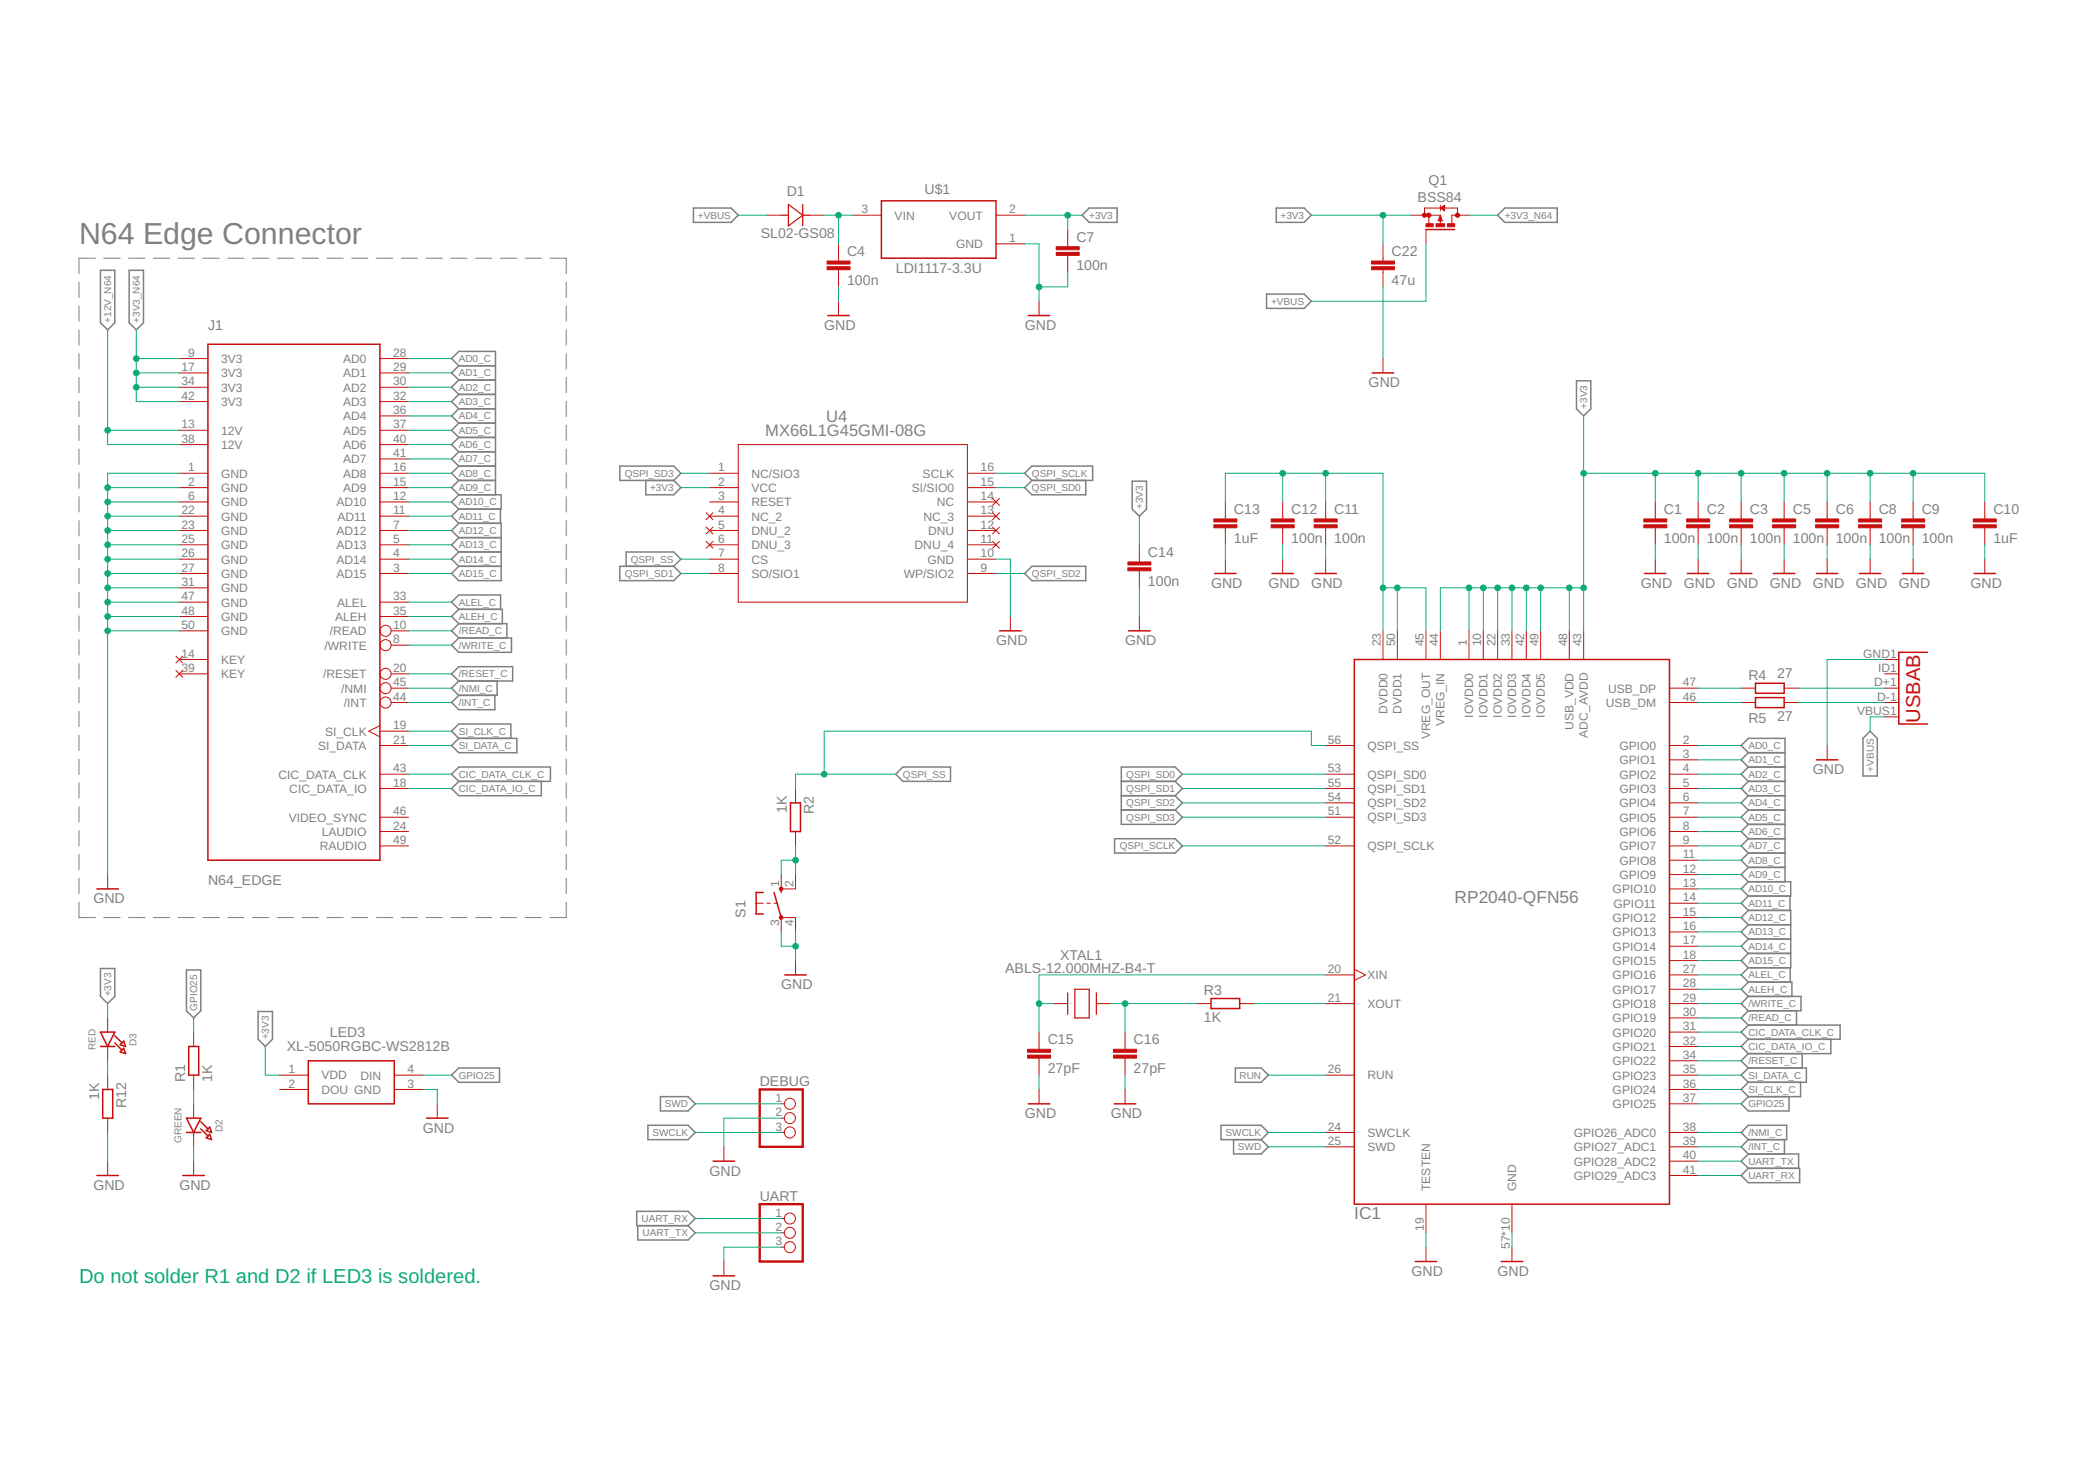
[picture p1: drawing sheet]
<svg xmlns="http://www.w3.org/2000/svg" width="297mm" height="210mm" viewBox="0 0 297 210" stroke-linecap="round" stroke-linejoin="round" font-family="sans-serif">
<g fill="none" stroke="#808080" stroke-width=".14">
<path d="M11.2 40v2.2M13.5 36.6h-2.3v2.2M14.7 36.6h2.3M18.2 36.6h2.4M21.7 36.6h2.4M25.3 36.6h2.3M28.8 36.6h2.3M32.3 36.6h2.3M35.8 36.6h2.3M39.3 36.6h2.3M42.8 36.6h2.3M46.4 36.6h2.3"/>
<path d="M49.9 36.6h2.3M53.4 36.6h2.3M56.9 36.6h2.3M60.4 36.6h2.3M63.9 36.6h2.3M67.4 36.6h2.3M71 36.6h2.3M74.5 36.6h2.3M78 36.6h2.3v2.2M80.3 40v2.2M11.2 43.3v2.2M11.2 46.7v2.2"/>
<path d="M11.2 50.1v2.2M11.2 53.5v2.2M11.2 56.9v2.2M80.3 43.3v2.2M80.3 46.7v2.2M80.3 50.1v2.2M80.3 53.5v2.2M80.3 56.9v2.2M11.2 60.3v2.1M11.2 63.6v2.2M11.2 67v2.2M11.2 70.4v2.2"/>
<path d="M11.2 73.8v2.2M11.2 77.2v2.1M80.3 60.3v2.1M80.3 63.6v2.2M80.3 67v2.2M80.3 70.4v2.2M80.3 73.8v2.2M80.3 77.2v2.1M11.2 80.5v2.2M11.2 83.9v2.2M11.2 87.3v2.2M11.2 90.7v2.2"/>
<path d="M11.2 94.1v2.1M11.2 97.4v2.2M80.3 80.5v2.2M80.3 83.9v2.2M80.3 87.3v2.2M80.3 90.7v2.2M80.3 94.1v2.1M80.3 97.4v2.2M11.2 100.8v2.2M11.2 104.2v2.2M11.2 107.6v2.2M11.2 111v2.1"/>
<path d="M11.2 114.3v2.2M11.2 117.7v2.2M80.3 100.8v2.2M80.3 104.2v2.2M80.3 107.6v2.2M80.3 111v2.1M80.3 114.3v2.2M80.3 117.7v2.2M11.2 127.9v2.1h2.3M11.2 121.1v2.2M11.2 124.5v2.2M14.7 130h2.3"/>
<path d="M18.2 130h2.4M21.7 130h2.4M25.3 130h2.3M28.8 130h2.3M32.3 130h2.3M35.8 130h2.3M39.3 130h2.3M42.8 130h2.3M46.4 130h2.3M49.9 130h2.3M53.4 130h2.3M56.9 130h2.3"/>
<path d="M60.4 130h2.3M63.9 130h2.3M67.4 130h2.3M71 130h2.3M74.5 130h2.3M80.3 121.1v2.2M80.3 124.5v2.2M80.3 127.9v2.1h-2.3"/>
</g>
<g fill="none" stroke="#808080" stroke-width=".21">
<path d="M14.2 38.3h2.1v7.4l-1 1.1-1.1-1.1zM18.3 38.3h2v7.4l-1 1.1-1-1.1zM98.3 29.5h5.4l1 1-1 1h-5.4zM153.4 30.5l1-1h4v2h-4zM181 29.5h3.9l1 1-1 1h-3.9zM212.3 30.5l1.1-1h7.4v2h-7.4zM65 51.8l-1-1 1-1h5.3v20.3M65 60l-1 1 1 1M65 60h5.3M65 57.9l-1 1 1 1.1M65 57.9h5.3M65 55.9l-1 1 1 1"/>
<path d="M65 55.9h5.3M65 53.9l-1 1 1 1M65 53.9h5.3M65 51.8l-1 1.1 1 1M65 51.8h5.3M179.6 41.7h5.3l1 1-1 1h-5.3zM223.5 54h2.1v3.9l-1.1 1-1-1zM65 70.1h6.1v2.1h-6.1M65 68.1h5.3M65 74.2h6.1v8.1h-6.1l-1-1 1-1M65 78.2l-1 1 1 1.1M65 78.2h6.1"/>
<path d="M65 76.2l-1 1 1 1M65 76.2h6.1M65 74.2l-1 1 1 1M65 72.2l-1 1 1 1M65 70.1l-1 1 1 1.1M65 68.1l-1 1 1 1M65 66.1l-1 1 1 1M65 66.1h5.3M65 64l-1 1 1 1.1M65 64h5.3M65 62l-1 1 1 1M65 62h5.3"/>
<path d="M71 72.2v2M87.9 66.1h7.6l1 1-1 1h-7.6zM91.6 68.1v2h3.9l1-1-1-1M146.3 68.1l-1 1 1 1h7.6v-2M146.3 66.1h8.6v2h-8.6l-1-1zM160.5 68.2h2.1v4l-1.1 1-1-1zM64 95.5l1-1h7.7v2h-7.7zM65 80.3h6.1M65 86.4l-1-1.1 1-1h6v2.1M65 86.4h6.2v2M65 86.4l-1 1 1 1M65 88.4h6.9v2"/>
<path d="M65 88.4l-1 1 1 1M65 90.4h7.5v2.1h-7.5l-1-1.1zM65 96.5l-1 1 1 1.1M65 98.6l-1 1 1 1h5.2v-2M70.5 96.5v2.1h-5.5M87.9 80.3h7.6l1 1-1 1h-7.6zM88.8 80.3v-2.1h6.7l1 1-1 1.1M146.3 80.3h7.6v2h-7.6l-1-1zM64 109.7l1-1h13v2h-13zM64 105.7l1-1.1h8.3v2.1h-8.3zM65 110.7l-1 1.1 1 1h11.8v-2.1M65 104.6l-1-1 1-1h7.4v2"/>
<path d="M128 108.7h6.8v2h-6.8l-1-1zM158 118.9h8.6l1 1-1 1h-8.6zM159 114.8h7.6M159 112.8h7.6M159 110.7h7.6M166.6 110.7l1-1-1-1h-7.6v8.1h7.6l1-1-1-1M166.6 110.7l1 1.1-1 1M166.6 112.8l1 1-1 1M247.9 106.7l-1-1 1-1.1h5.2v20.4M247.9 118.9l-1 1 1 1M247.9 118.9h5.2M247.9 116.8l-1 1.1 1 1"/>
<path d="M247.9 116.8h5.2M247.9 114.8l-1 1 1 1M247.9 114.8h5.2M247.9 112.8l-1 1 1 1M247.9 112.8h5.2M247.9 110.7l-1 1.1 1 1M247.9 110.7h5.2M247.9 108.7l-1 1 1 1M247.9 108.7h5.2M247.9 106.7l-1 1 1 1M247.9 106.7h5.2M264.1 104.6l1.1-1 1 1v5.4h-2.1z"/>
<path d="M14.2 137.3h2.1v3.9l-1 1-1.1-1zM26.4 137.5h2.1v5.8l-1 1-1.1-1zM247.9 135.1l-1 1 1 1.1M247.9 135.1h6M247.9 129h6v8.2h-6M247.9 125h6v2h-6M247.9 133.1l-1 1 1 1M247.9 133.1h6M247.9 131.1l-1 1 1 1M247.9 131.1h6M247.9 129l-1 1 1 1.1M247.9 127l-1 1 1 1"/>
<path d="M247.9 125l-1 1 1 1M247.9 122.9l-1 1.1 1 1M247.9 122.9h5.2M247.9 120.9l-1 1 1 1M247.9 120.9h5.2M247.9 137.2l-1 1 1 1M247.9 139.2h6.2v2M247.9 139.2l-1 1 1 1M253.8 127v2M253.8 137.2v2M36.6 143.4h2v3.9l-1 1-1-1zM65 151.4h5.8v2h-5.8l-1-1z"/>
<path d="M91.9 159.5h5.7l1 1-1 1h-5.7zM93.6 155.4h4l1 1-1 1.1h-4zM173.1 159.5h5.7l1 1-1 1h-5.7zM175.2 151.4h3.6l1 1-1 1h-3.6zM247.9 141.2h7.5v2.1h-7.5M247.9 143.3l-1 1 1 1M247.9 145.3h13v2h-13M247.9 141.2l-1 1 1 1.1M247.9 149.3l-1 1 1 1.1M247.9 151.4h8.2v2h-8.2M247.9 159.5h5.4v2h-5.4l-1-1zM247.9 153.4l-1 1 1 1"/>
<path d="M247.9 151.4l-1 1 1 1M247.9 145.3l-1 1 1 1M247.9 147.3l-1 1 1 1M247.9 155.4l-1 1 1 1.1h5.8v-2.1M254.7 143.3v2M255.3 153.4v2h-7.4M255.5 149.3v2.1M259.6 147.3v2h-11.7M90.3 171.7h7.3l1 1-1 1h-7.3zM90.4 173.7v2h7.2l1-1-1-1M174.9 161.5v2.1h3.9l1-1.1-1-1M247.9 161.5l-1 1 1 1.1"/>
<path d="M247.9 163.6h7.1v2M247.9 163.6l-1 1 1 1M247.9 165.6h7.3v2h-7.3l-1-1zM253 161.5v2.1"/>
</g>
<g fill="none" stroke="#c90d0c" stroke-width=".14">
<path d="M108.7 30.5h2.1M114.8 30.5h2.1M118.9 34.6v2.4M118.9 38.2v2.5M120.9 30.5h4.1M141.2 30.5h4.1M141.2 34.6h4.1M151.4 32.5v2.5M151.4 36.2v2.4M196.1 34.6v2.4M196.1 38.2v2.5M200.2 30.5h4"/>
<path d="M202 30.5v-1h4.7v1M202.2 32.5v2.1M202.6 30.5v1.2M204.2 30.5l.3 .8h-.6zM204.2 29.1v.8M204.2 30.5v1.2M204.2 29.5l.6-.4v.8zM208.3 30.5h-2.5v1.2M25.4 50.8h4.1M25.4 52.9h4.1M25.4 54.9h4.1M25.4 56.9h4.1"/>
<path d="M53.9 50.8h4M53.9 52.9h4M53.9 54.9h4M53.9 56.9h4M53.9 58.9h4M118.9 42.7v2M147.3 42.7v2M196.1 50.8v2.1M25.4 67.1h4.1M25.4 69.1h4.1M25.4 79.2h4.1M25.4 77.2h4.1"/>
<path d="M25.4 71.1h4.1M25.4 75.2h4.1M25.4 73.2h4.1M25.4 61h4.1M25.4 63h4.1M53.9 67.1h4M53.9 69.1h4M53.9 79.2h4M53.9 77.2h4M53.9 71.1h4M53.9 75.2h4M53.9 73.2h4"/>
<path d="M53.9 61h4M53.9 63h4M53.9 65h4M100.1 72.7l1 1M100.1 74.7l1 1M100.1 76.7l1 1M100.6 67.1h4.1M100.6 69.1h4.1M100.6 79.2h4.1M100.6 77.2h4.1M100.6 71.1h4.1M100.6 75.2h4.1"/>
<path d="M100.6 73.2h4.1M101.1 72.7l-1 1M101.1 74.7l-1 1M101.1 76.7l-1 1M104.7 63h32.5v22.3h-32.5zM137.2 67.1h4M137.2 69.1h4M137.2 79.2h4M137.2 77.2h4M137.2 71.1h4M137.2 75.2h4M137.2 73.2h4"/>
<path d="M140.7 76.7l1 1M140.7 74.7l1 1M140.7 72.7l1 1M140.7 70.6l1 1M141.7 76.7l-1 1M141.7 74.7l-1 1M141.7 72.7l-1 1M141.7 70.6l-1 1M161.5 77.2v2.5M173.7 71.1v2.5M173.7 74.8v2.4M173.7 79.2v2.1"/>
<path d="M181.9 71.1v2.5M181.9 74.8v2.4M181.9 79.2v2.1M188 71.1v2.5M188 74.8v2.4M188 79.2v2.1M234.7 71.1v2.5M234.7 74.8v2.4M234.7 79.2v2.1M240.8 71.1v2.5M240.8 74.8v2.4M240.8 79.2v2.1"/>
<path d="M246.9 71.1v2.5M246.9 74.8v2.4M246.9 79.2v2.1M253 71.1v2.5M253 74.8v2.4M253 79.2v2.1M259.1 71.1v2.5M259.1 74.8v2.4M259.1 79.2v2.1M265.2 71.1v2.5M265.2 74.8v2.4M265.2 79.2v2.1"/>
<path d="M271.3 71.1v2.5M271.3 74.8v2.4M271.3 79.2v2.1M281.4 71.1v2.5M281.4 74.8v2.4M281.4 79.2v2.1M24.9 93l1 1M24.9 95l1 1M25.4 81.3h4.1M25.4 89.4h4.1M25.4 93.5h4.1M25.4 95.5h4.1"/>
<path d="M25.4 83.3h4.1M25.4 85.3h4.1M25.4 87.4h4.1M25.9 93l-1 1M25.9 95l-1 1M53.9 81.3h4M53.9 85.3h4M53.9 87.4h4M55.5 91.4h2.4M55.5 89.4h2.4M55.5 95.5h2.4M55.5 99.6h2.4"/>
<path d="M55.5 97.5h2.4M100.6 81.3h4.1M137.2 81.3h4M143.3 87.4v2M161.5 80.9v2.4M161.5 87.4v2M196.1 89.4v4.1M198.1 89.4v4.1M202.2 89.4v4.1M204.2 89.4v4.1M208.3 89.4v4.1M210.3 89.4v4.1"/>
<path d="M212.3 89.4v4.1M214.4 89.4v4.1M216.4 89.4v4.1M218.4 89.4v4.1M222.5 89.4v4.1M224.5 89.4v4.1M236.7 99.6h4.1M236.7 97.5h4.1M246.9 99.6h2M246.9 97.5h2M253 99.6h2M253 97.5h2"/>
<path d="M267.2 93.5h2M267.2 95.5h2M267.2 99.6h2M267.2 97.5h2M53.9 111.8h4M53.9 102.8l-1.6 .8 1.6 .8M53.9 103.6h4M53.9 105.7h4M53.9 117.9h4M53.9 109.7h4M53.9 115.8h4M53.9 119.9h4"/>
<path d="M112.8 111.8v2M112.8 117.9v2M188 111.8h4M188 105.7h4M188 109.7h4M188 115.8h4M188 119.9h4M188 113.8h4M236.7 111.8h4.1M236.7 105.7h4.1M236.7 117.9h4.1M236.7 109.7h4.1"/>
<path d="M236.7 115.8h4.1M236.7 119.9h4.1M236.7 107.7h4.1M236.7 113.8h4.1M259.1 105.7v2M267.2 101.6h2M15.3 124v2M107.2 128h1M108.7 128h.5M109.7 128h.6M110.8 124v2h2v-2M110.8 132.1v-2.1h2v2.1"/>
<path d="M112.8 136.1v2.1M188 138.2h4M192 137.4l1.6 .8-1.6 .8M236.7 121.9h4.1M236.7 124h4.1M236.7 126h4.1M236.7 128h4.1M236.7 130h4.1M236.7 132.1h4.1M236.7 134.1h4.1M236.7 136.1h4.1M236.7 138.2h4.1"/>
<path d="M15.3 144.3v2M15.3 148.3v2M15.3 152.4v2M15.3 158.5v2M27.5 146.3v2M27.5 152.4v2M27.5 156.4v2.1M39.6 152.4h4.1M39.6 154.4h4.1M55.9 152.4h4.1M55.9 154.4h4.1M62 156.4v2.1"/>
<path d="M110.8 156.4h.4M110.8 158.5h.4M147.3 146.3v2.4M147.3 149.9v2.5M147.3 154.4v2M149.4 142.2h2M155.4 142.2h2.1M159.5 146.3v2.4M159.5 149.9v2.5M159.5 154.4v2M169.7 142.2h2M175.8 142.2h2"/>
<path d="M188 142.2h4M188 152.4h4M236.7 140.2h4.1M236.7 142.2h4.1M236.7 144.3h4.1M236.7 146.3h4.1M236.7 148.3h4.1M236.7 150.3h4.1M236.7 152.4h4.1M236.7 154.4h4.1M236.7 156.4h4.1M15.3 164.6v2"/>
<path d="M27.5 160.5v2M27.5 164.6v2M102.6 162.5v2.1M102.6 178.8v2M110.8 160.5h.4M110.8 172.7h.4M110.8 174.7h.4M110.8 176.8h.4M188 160.5h4M188 162.5h4M202.2 170.7v4M202.2 176.8v2"/>
<path d="M214.4 170.7v4M214.4 176.8v2M236.7 160.5h4.1M236.7 162.5h4.1M236.7 164.6h4.1M236.7 166.6h4.1"/>
<circle cx="54.7" cy="99.6" r=".78"/>
<circle cx="54.7" cy="97.5" r=".78"/>
<circle cx="54.7" cy="95.5" r=".78"/>
<circle cx="54.7" cy="91.4" r=".78"/>
<circle cx="54.7" cy="89.4" r=".78"/>
<circle cx="112" cy="158.5" r=".78"/>
<circle cx="112" cy="156.4" r=".78"/>
<circle cx="112" cy="176.8" r=".78"/>
<circle cx="112" cy="172.7" r=".78"/>
<circle cx="112" cy="160.5" r=".78"/>
<circle cx="112" cy="174.7" r=".78"/>
</g>
<g fill="none" stroke="#c90d0c" stroke-width=".21">
<path d="M125 28.5h16.2v8.1h-16.2zM202.2 32.5h4M204.2 30.8l.1 .4h-.2l.1-.3M204.4 29.5l.3-.2v.4zM29.5 48.8h24.4v73.1h-24.4zM117.4 44.7h3M145.8 44.7h3M194.6 52.9h3M141.7 89.4h3.1M160 89.4h3.1M172.2 81.3h3.1M180.3 81.3h3.1"/>
<path d="M186.4 81.3h3.1M192 93.5h44.7v77.2h-44.7zM233.2 81.3h3M239.2 81.3h3.1M245.3 81.3h3.1M248.9 96.8h4.1v1.5h-4.1zM248.9 98.9h4.1v1.4h-4.1zM251.4 81.3h3.1M257.5 81.3h3.1M263.6 81.3h3.1M269.7 81.3h3.1M273.3 92.5h-4.1v10.1h4.1"/>
<path d="M279.9 81.3h3M112.1 113.8h1.4v4.1h-1.4zM257.5 107.7h3.1M13.7 126h3.1M108.2 126.5h-1v3h1M109.7 126.5l1.1 3.5M110.8 126v.5M111.3 138.2h3M14.2 148.3h2.1M14.2 146.3h2.1l-1 2zM14.6 154.4h1.4v4.1h-1.4zM16.3 147.8l1 1"/>
<path d="M16.3 146.8l1 1M17 148.1l.5-.5 .3 .7zM17 149.1l.5-.5 .3 .7zM26.4 158.5h2.1l-1 2zM26.8 148.3h1.4v4.1h-1.4zM28.5 160l1 1M28.5 159l1 1M43.7 150.3h12.2v6.1h-12.2zM60.5 158.5h3M145.8 156.4h3M158 156.4h3M171.7 141.5h4.1v1.4h-4.1z"/>
<path d="M13.7 166.6h3.1M25.9 166.6h3.1M26.4 160.5h2.1M29.2 160.3l.5-.6 .3 .8zM29.7 160.8l.3 .7-.8-.2zM101.1 164.6h3.1M200.7 178.8h3M212.9 178.8h3M101.1 180.8h3.1"/>
</g>
<g fill="#c90d0c" stroke="#c90d0c" stroke-width=".14">
<circle cx="202" cy="30.5" r=".3"/>
<circle cx="202.6" cy="30.5" r=".3"/>
<circle cx="206.7" cy="30.5" r=".3"/>
<circle cx="110.8" cy="130" r=".27"/>
<circle cx="110.8" cy="126" r=".27"/>
</g>
<g fill="#c90d0c" stroke="#c90d0c" stroke-width=".14">
<path d="M205.2 31.7h1v.4h-1z"/>
<path d="M202.2 31.7h1v.4h-1z"/>
<path d="M203.6 31.7h1.2v.4h-1.2z"/>
<path d="M194.5 37.8h3.2v.4h-3.2z"/>
<path d="M194.5 37h3.2v.4h-3.2z"/>
<path d="M233.1 74.4h3.2v.4h-3.2z"/>
<path d="M233.1 73.6h3.2v.4h-3.2z"/>
<path d="M239.1 74.4h3.3v.4h-3.3z"/>
<path d="M239.1 73.6h3.3v.4h-3.3z"/>
<path d="M245.2 74.4h3.3v.4h-3.3z"/>
<path d="M245.2 73.6h3.3v.4h-3.3z"/>
<path d="M251.3 74.4h3.3v.4h-3.3z"/>
<path d="M251.3 73.6h3.3v.4h-3.3z"/>
<path d="M257.4 74.4h3.3v.4h-3.3z"/>
<path d="M257.4 73.6h3.3v.4h-3.3z"/>
<path d="M263.5 74.4h3.3v.4h-3.3z"/>
<path d="M263.5 73.6h3.3v.4h-3.3z"/>
<path d="M269.6 74.4h3.3v.4h-3.3z"/>
<path d="M269.6 73.6h3.3v.4h-3.3z"/>
<path d="M279.8 74.4h3.2v.4h-3.2z"/>
<path d="M279.8 73.6h3.2v.4h-3.2z"/>
<path d="M186.3 74.4h3.3v.4h-3.3z"/>
<path d="M186.3 73.6h3.3v.4h-3.3z"/>
<path d="M180.2 74.4h3.3v.4h-3.3z"/>
<path d="M180.2 73.6h3.3v.4h-3.3z"/>
<path d="M172.1 74.4h3.3v.4h-3.3z"/>
<path d="M172.1 73.6h3.3v.4h-3.3z"/>
<path d="M159.9 80.5h3.3v.4h-3.3z"/>
<path d="M159.9 79.7h3.3v.4h-3.3z"/>
<path d="M145.7 149.5h3.2v.5h-3.2z"/>
<path d="M145.7 148.7h3.2v.4h-3.2z"/>
<path d="M157.9 149.5h3.2v.5h-3.2z"/>
<path d="M157.9 148.7h3.2v.4h-3.2z"/>
<path d="M117.3 37.8h3.2v.4h-3.2z"/>
<path d="M117.3 37h3.2v.4h-3.2z"/>
<path d="M149.8 35.8h3.2v.4h-3.2z"/>
<path d="M149.8 35h3.2v.4h-3.2z"/>
</g>
<path d="M110.8 30.5h1M111.8 29l2 1.5-2 1.5zM113.8 30.5h1M113.8 29v3M151.4 140.7v3.1M152.4 140.2h2v4.1h-2zM155.4 140.7v3.1" fill="none" stroke="#c90d0c" stroke-width=".17"/>
<path d="M107.7 154.4h6.1v8.1h-6.1zM107.7 170.7h6.1v8.1h-6.1z" fill="none" stroke="#c90d0c" stroke-width=".34"/>
<g fill="none" stroke="#0dab76" stroke-width=".14">
<path d="M104.7 30.5h4M116.9 30.5h4M118.9 30.5v4.1M145.3 34.6h2v8.1M145.3 30.5h8.1M151.4 30.5v2M151.4 38.6v2.1h-4.1M185.9 30.5h14.3M196.1 30.5v4.1M202.2 34.6v8.1h-16.3M208.3 30.5h4M15.3 46.8v16.2h10.1"/>
<path d="M19.3 46.8v10.1h6.1M19.3 54.9h6.1M19.3 52.9h6.1M19.3 50.8h6.1M57.9 58.9h6.1M57.9 56.9h6.1M57.9 54.9h6.1M57.9 52.9h6.1M57.9 50.8h6.1M118.9 40.7v2M196.1 40.7v10.1M224.5 58.9v30.5"/>
<path d="M15.3 69.1h10.1M15.3 71.1h10.1M15.3 73.2h10.1M15.3 75.2h10.1M15.3 77.2h10.1M15.3 79.2h10.1M15.3 61h10.1M25.4 67.1h-10.1v56.9M57.9 67.1h6.1M57.9 69.1h6.1M57.9 71.1h6.1M57.9 73.2h6.1"/>
<path d="M57.9 75.2h6.1M57.9 77.2h6.1M57.9 79.2h6.1M57.9 65h6.1M57.9 63h6.1M57.9 61h6.1M96.5 67.1h4.1M96.5 69.1h4.1M96.5 79.2h4.1M141.2 67.1h4.1M141.2 69.1h4.1M141.2 79.2h2.1v8.2"/>
<path d="M161.5 73.2v4M173.7 71.1v-4h22.4v22.3M173.7 77.2v2M181.9 67.1v4M181.9 77.2v2M188 67.1v4M188 77.2v2M224.5 67.1h56.9v4M234.7 67.1v4M234.7 77.2v2M240.8 67.1v4M240.8 77.2v2"/>
<path d="M246.9 67.1v4M246.9 77.2v2M253 67.1v4M253 77.2v2M259.1 67.1v4M259.1 77.2v2M265.2 67.1v4M265.2 77.2v2M271.3 67.1v4M271.3 77.2v2M281.4 77.2v2M15.3 81.3h10.1"/>
<path d="M15.3 83.3h10.1M15.3 85.3h10.1M15.3 89.4h10.1M15.3 87.4h10.1M57.9 81.3h6.1M57.9 85.3h6.1M57.9 89.4h6.1M57.9 87.4h6.1M57.9 91.4h6.1M57.9 95.5h6.1M57.9 97.5h6.1M57.9 99.6h6.1"/>
<path d="M96.5 81.3h4.1M141.2 81.3h4.1M161.5 83.3v4.1M196.1 83.3h6.1v6.1M198.1 83.3v6.1M208.3 83.3v6.1M210.3 83.3v6.1M212.3 83.3v6.1M214.4 83.3v6.1M216.4 83.3v6.1M218.4 83.3v6.1M222.5 83.3v6.1"/>
<path d="M224.5 83.3h-20.3v6.1M240.8 97.5h6.1M240.8 99.6h6.1M255 97.5h12.2M255 99.6h12.2M267.2 93.5h-8.1v12.2M57.9 111.8h6.1M57.9 109.7h6.1M57.9 105.7h6.1M57.9 103.6h6.1M112.8 119.9v4.1M127 109.7h-14.2v2.1"/>
<path d="M167.6 119.9h20.4M167.6 115.8h20.4M167.6 113.8h20.4M167.6 111.8h20.4M167.6 109.7h20.4M188 105.7h-2.1v-2.1h-69v6.1M240.8 119.9h6.1M240.8 117.9h6.1M240.8 115.8h6.1M240.8 113.8h6.1M240.8 111.8h6.1M240.8 109.7h6.1"/>
<path d="M240.8 107.7h6.1M240.8 105.7h6.1M267.2 101.6h-2v2M110.8 132.1v2h2M112.8 132.1v4M112.8 121.9h-2v2.1M188 138.2h-40.7v8.1M240.8 134.1h6.1M240.8 136.1h6.1M240.8 132.1h6.1M240.8 130h6.1M240.8 128h6.1"/>
<path d="M240.8 126h6.1M240.8 124h6.1M240.8 121.9h6.1M240.8 138.2h6.1M15.3 142.2v2.1M15.3 150.3v2.1M27.5 144.3v2M27.5 154.4v2M37.6 148.3v4.1h2M60 154.4h2v2M60 152.4h4M98.6 156.4h12.2"/>
<path d="M110.8 158.5h-8.2v4M147.3 152.4v2M147.3 142.2h2.1M157.5 142.2h12.2M159.5 142.2v4.1M159.5 152.4v2M177.8 142.2h10.2M179.8 152.4h8.2M240.8 154.4h6.1M240.8 152.4h6.1M240.8 140.2h6.1M240.8 144.3h6.1"/>
<path d="M240.8 142.2h6.1M240.8 150.3h6.1M240.8 146.3h6.1M240.8 148.3h6.1M240.8 156.4h6.1M15.3 160.5v4.1M27.5 162.5v2.1M98.6 160.5h12.2M98.6 174.7h12.2M98.6 172.7h12.2M110.8 176.8h-8.2v2M179.8 160.5h8.2"/>
<path d="M179.8 162.5h8.2M202.2 174.7v2.1M214.4 174.7v2.1M240.8 160.5h6.1M240.8 162.5h6.1M240.8 164.6h6.1M240.8 166.6h6.1"/>
</g>
<g fill="#0dab76" stroke="#0dab76" stroke-width=".14">
<circle cx="15.3" cy="69.1" r=".4"/>
<circle cx="15.3" cy="71.1" r=".4"/>
<circle cx="15.3" cy="73.2" r=".4"/>
<circle cx="15.3" cy="75.2" r=".4"/>
<circle cx="15.3" cy="77.2" r=".4"/>
<circle cx="15.3" cy="79.2" r=".4"/>
<circle cx="15.3" cy="81.3" r=".4"/>
<circle cx="15.3" cy="83.3" r=".4"/>
<circle cx="15.3" cy="85.3" r=".4"/>
<circle cx="15.3" cy="89.4" r=".4"/>
<circle cx="15.3" cy="87.4" r=".4"/>
<circle cx="112.8" cy="134.1" r=".4"/>
<circle cx="147.3" cy="40.7" r=".4"/>
<circle cx="196.1" cy="30.5" r=".4"/>
<circle cx="210.3" cy="83.3" r=".4"/>
<circle cx="212.3" cy="83.3" r=".4"/>
<circle cx="214.4" cy="83.3" r=".4"/>
<circle cx="216.4" cy="83.3" r=".4"/>
<circle cx="208.3" cy="83.3" r=".4"/>
<circle cx="218.4" cy="83.3" r=".4"/>
<circle cx="222.5" cy="83.3" r=".4"/>
<circle cx="224.5" cy="83.3" r=".4"/>
<circle cx="224.5" cy="67.1" r=".4"/>
<circle cx="234.7" cy="67.1" r=".4"/>
<circle cx="271.3" cy="67.1" r=".4"/>
<circle cx="265.2" cy="67.1" r=".4"/>
<circle cx="259.1" cy="67.1" r=".4"/>
<circle cx="253" cy="67.1" r=".4"/>
<circle cx="246.9" cy="67.1" r=".4"/>
<circle cx="240.8" cy="67.1" r=".4"/>
<circle cx="151.4" cy="30.5" r=".4"/>
<circle cx="19.3" cy="50.8" r=".4"/>
<circle cx="19.3" cy="52.9" r=".4"/>
<circle cx="19.3" cy="54.9" r=".4"/>
<circle cx="15.3" cy="61" r=".4"/>
<circle cx="112.8" cy="121.9" r=".4"/>
<circle cx="159.5" cy="142.2" r=".4"/>
<circle cx="147.3" cy="142.2" r=".4"/>
<circle cx="181.9" cy="67.1" r=".4"/>
<circle cx="188" cy="67.1" r=".4"/>
<circle cx="198.1" cy="83.3" r=".4"/>
<circle cx="196.1" cy="83.3" r=".4"/>
<circle cx="116.9" cy="109.7" r=".4"/>
<circle cx="118.9" cy="30.5" r=".4"/>
</g>
<text font-size="4.3" fill="#808080" x="11.2" y="34.6">N64 Edge Connector</text>
<text font-size="2.9" fill="#c90d0c" x="272.3" y="102.4" transform="rotate(-90 272.3 102.4)">USBAB</text>
<text font-size="2.9" fill="#0dab76" x="11.2" y="181.8">Do not solder R1 and D2 if LED3 is soldered.</text>
<g font-size="2.5" fill="#808080">
<text x="206.2" y="128">RP2040-QFN56</text>
<text x="192" y="172.7">IC1</text>
</g>
<g font-size="2.3" fill="#808080">
<text x="117.1" y="59.8">U4</text>
<text x="108.5" y="61.8">MX66L1G45GMI-08G</text>
</g>
<g font-size="2" fill="#808080">
<text x="111.5" y="27.7">D1</text>
<text x="131.1" y="27.4">U$1</text>
<text x="201" y="28.7">BSS84</text>
<text x="202.5" y="26.2">Q1</text>
<text x="107.9" y="33.7">SL02-GS08</text>
<text x="152.6" y="34.3">C7</text>
<text x="120.1" y="40.4">100n</text>
<text x="120.1" y="36.3">C4</text>
<text x="127" y="38.6">LDI1117-3.3U</text>
<text x="152.6" y="38.3">100n</text>
<text x="197.3" y="40.4">47u</text>
<text x="197.3" y="36.3">C22</text>
<text x="29.5" y="46.8">J1</text>
<text x="116.9" y="46.8">GND</text>
<text x="145.3" y="46.8">GND</text>
<text x="194.1" y="54.9">GND</text>
<text x="175" y="76.9">1uF</text>
<text x="175" y="72.9">C13</text>
<text x="183.1" y="76.9">100n</text>
<text x="183.1" y="72.9">C12</text>
<text x="189.2" y="76.9">100n</text>
<text x="189.2" y="72.9">C11</text>
<text x="235.9" y="76.9">100n</text>
<text x="235.9" y="72.9">C1</text>
<text x="242" y="76.9">100n</text>
<text x="242" y="72.9">C2</text>
<text x="248.1" y="76.9">100n</text>
<text x="248.1" y="72.9">C3</text>
<text x="254.2" y="76.9">100n</text>
<text x="254.2" y="72.9">C5</text>
<text x="260.3" y="76.9">100n</text>
<text x="260.3" y="72.9">C6</text>
<text x="266.4" y="76.9">100n</text>
<text x="266.4" y="72.9">C8</text>
<text x="272.5" y="76.9">100n</text>
<text x="272.5" y="72.9">C9</text>
<text x="282.6" y="76.9">1uF</text>
<text x="282.6" y="72.9">C10</text>
<text x="162.8" y="83">100n</text>
<text x="162.8" y="79">C14</text>
<text x="171.7" y="83.3">GND</text>
<text x="179.8" y="83.3">GND</text>
<text x="185.9" y="83.3">GND</text>
<text x="232.7" y="83.3">GND</text>
<text x="238.7" y="83.3">GND</text>
<text x="244.8" y="83.3">GND</text>
<text x="250.9" y="83.3">GND</text>
<text x="257" y="83.3">GND</text>
<text x="263.1" y="83.3">GND</text>
<text x="269.2" y="83.3">GND</text>
<text x="279.4" y="83.3">GND</text>
<text x="141.2" y="91.4">GND</text>
<text x="159.5" y="91.4">GND</text>
<text x="247.9" y="96.3">R4</text>
<text x="252" y="96.1">27</text>
<text x="247.9" y="102.4">R5</text>
<text x="252" y="102.2">27</text>
<text x="257" y="109.7">GND</text>
<text x="111.6" y="115.2" transform="rotate(-90 111.6 115.2)">1K</text>
<text x="115.4" y="115.3" transform="rotate(-90 115.4 115.3)">R2</text>
<text x="29.5" y="125.4">N64_EDGE</text>
<text x="13.2" y="128">GND</text>
<text x="105.7" y="130" transform="rotate(-90 105.7 130)">S1</text>
<text x="142.5" y="137.9">ABLS-12.000MHZ-B4-T</text>
<text x="150.3" y="136.1">XTAL1</text>
<text x="110.8" y="140.2">GND</text>
<text x="170.7" y="141">R3</text>
<text x="40.7" y="149">XL-5050RGBC-WS2812B</text>
<text x="46.8" y="147">LED3</text>
<text x="148.5" y="148">C15</text>
<text x="160.7" y="148">C16</text>
<text x="170.7" y="144.9">1K</text>
<text x="14" y="155.9" transform="rotate(-90 14 155.9)">1K</text>
<text x="26.3" y="153.4" transform="rotate(-90 26.3 153.4)">R1</text>
<text x="30.1" y="153.4" transform="rotate(-90 30.1 153.4)">1K</text>
<text x="107.7" y="153.9">DEBUG</text>
<text x="148.5" y="152.1">27pF</text>
<text x="160.7" y="152.1">27pF</text>
<text x="17.9" y="157.1" transform="rotate(-90 17.9 157.1)">R12</text>
<text x="60" y="160.5">GND</text>
<text x="145.3" y="158.5">GND</text>
<text x="157.5" y="158.5">GND</text>
<text x="100.6" y="166.6">GND</text>
<text x="13.2" y="168.6">GND</text>
<text x="25.4" y="168.6">GND</text>
<text x="107.7" y="170.2">UART</text>
<text x="100.6" y="182.9">GND</text>
<text x="200.1" y="180.8">GND</text>
<text x="212.3" y="180.8">GND</text>
</g>
<g font-size="1.7" fill="#808080">
<text x="122.2" y="30.2">3</text>
<text x="126.8" y="31.1">VIN</text>
<text x="134.6" y="31.1">VOUT</text>
<text x="135.6" y="35.2">GND</text>
<text x="143.1" y="30.2">2</text>
<text x="143.1" y="34.3">1</text>
<text x="25.7" y="52.6">17</text>
<text x="26.7" y="50.5">9</text>
<text x="31.4" y="51.4">3V3</text>
<text x="31.4" y="53.5">3V3</text>
<text x="48.7" y="51.4">AD0</text>
<text x="48.7" y="53.5">AD1</text>
<text x="55.7" y="50.5">28</text>
<text x="55.7" y="52.6">29</text>
<text x="25.7" y="54.6">34</text>
<text x="25.7" y="56.6">42</text>
<text x="31.4" y="55.5">3V3</text>
<text x="31.4" y="57.5">3V3</text>
<text x="48.7" y="55.5">AD2</text>
<text x="48.7" y="57.5">AD3</text>
<text x="48.7" y="59.6">AD4</text>
<text x="55.7" y="54.6">30</text>
<text x="55.7" y="56.6">32</text>
<text x="55.7" y="58.7">36</text>
<text x="25.7" y="60.7">13</text>
<text x="25.7" y="62.7">38</text>
<text x="31.4" y="61.6">12V</text>
<text x="31.4" y="63.6">12V</text>
<text x="48.7" y="61.6">AD5</text>
<text x="48.7" y="63.6">AD6</text>
<text x="48.7" y="65.7">AD7</text>
<text x="55.7" y="60.7">37</text>
<text x="55.7" y="62.7">40</text>
<text x="55.7" y="64.8">41</text>
<text x="26.7" y="66.8">1</text>
<text x="26.7" y="68.8">2</text>
<text x="26.7" y="70.8">6</text>
<text x="31.4" y="67.7">GND</text>
<text x="31.4" y="69.7">GND</text>
<text x="31.4" y="71.7">GND</text>
<text x="47.7" y="71.7">AD10</text>
<text x="48.7" y="69.7">AD9</text>
<text x="48.7" y="67.7">AD8</text>
<text x="55.7" y="70.8">12</text>
<text x="55.7" y="68.8">15</text>
<text x="55.7" y="66.8">16</text>
<text x="101.8" y="66.8">1</text>
<text x="101.8" y="68.8">2</text>
<text x="101.8" y="70.8">3</text>
<text x="106.5" y="67.7">NC/SIO3</text>
<text x="106.5" y="69.7">VCC</text>
<text x="106.5" y="71.7">RESET</text>
<text x="129.3" y="69.7">SI/SIO0</text>
<text x="130.8" y="67.7">SCLK</text>
<text x="132.8" y="71.7">NC</text>
<text x="139" y="70.8">14</text>
<text x="139" y="68.8">15</text>
<text x="139" y="66.8">16</text>
<text x="25.7" y="72.9">22</text>
<text x="25.7" y="74.9">23</text>
<text x="25.7" y="76.9">25</text>
<text x="31.4" y="73.8">GND</text>
<text x="31.4" y="75.8">GND</text>
<text x="31.4" y="77.8">GND</text>
<text x="47.7" y="77.8">AD13</text>
<text x="47.7" y="75.8">AD12</text>
<text x="47.8" y="73.8">AD11</text>
<text x="55.7" y="76.9">5</text>
<text x="55.7" y="74.9">7</text>
<text x="55.7" y="72.9">11</text>
<text x="101.8" y="72.9">4</text>
<text x="101.8" y="74.9">5</text>
<text x="101.8" y="76.9">6</text>
<text x="106.5" y="73.8">NC_2</text>
<text x="106.5" y="75.8">DNU_2</text>
<text x="106.5" y="77.8">DNU_3</text>
<text x="129.7" y="77.8">DNU_4</text>
<text x="130.9" y="73.8">NC_3</text>
<text x="131.6" y="75.8">DNU</text>
<text x="139" y="76.9">11</text>
<text x="139" y="74.9">12</text>
<text x="139" y="72.9">13</text>
<text x="25.7" y="79">26</text>
<text x="25.7" y="81">27</text>
<text x="25.7" y="83">31</text>
<text x="31.4" y="79.9">GND</text>
<text x="31.4" y="81.9">GND</text>
<text x="31.4" y="83.9">GND</text>
<text x="47.7" y="81.9">AD15</text>
<text x="47.7" y="79.9">AD14</text>
<text x="55.7" y="81">3</text>
<text x="55.7" y="79">4</text>
<text x="101.8" y="79">7</text>
<text x="101.8" y="81">8</text>
<text x="106.5" y="79.9">CS</text>
<text x="106.5" y="81.9">SO/SIO1</text>
<text x="128.1" y="81.9">WP/SIO2</text>
<text x="131.5" y="79.9">GND</text>
<text x="139" y="81">9</text>
<text x="139" y="79">10</text>
<text x="25.7" y="85.1">47</text>
<text x="25.7" y="87.1">48</text>
<text x="25.7" y="89.1">50</text>
<text x="31.4" y="86">GND</text>
<text x="31.4" y="88">GND</text>
<text x="47.5" y="88">ALEH</text>
<text x="47.8" y="86">ALEL</text>
<text x="55.7" y="89.1">10</text>
<text x="55.7" y="85.1">33</text>
<text x="55.7" y="87.1">35</text>
<text x="25.7" y="93.2">14</text>
<text x="25.7" y="95.2">39</text>
<text x="31.4" y="94.1">KEY</text>
<text x="31.4" y="90">GND</text>
<text x="46" y="92.1">/WRITE</text>
<text x="46.8" y="90">/READ</text>
<text x="55.7" y="91.2">8</text>
<text x="55.7" y="95.2">20</text>
<text x="195.8" y="91.6" transform="rotate(-90 195.8 91.6)">23</text>
<text x="197.8" y="91.6" transform="rotate(-90 197.8 91.6)">50</text>
<text x="201.9" y="91.6" transform="rotate(-90 201.9 91.6)">45</text>
<text x="203.9" y="91.6" transform="rotate(-90 203.9 91.6)">44</text>
<text x="208" y="91.6" transform="rotate(-90 208 91.6)">1</text>
<text x="210" y="91.6" transform="rotate(-90 210 91.6)">10</text>
<text x="212.1" y="91.6" transform="rotate(-90 212.1 91.6)">22</text>
<text x="214.1" y="91.6" transform="rotate(-90 214.1 91.6)">33</text>
<text x="216.1" y="91.6" transform="rotate(-90 216.1 91.6)">42</text>
<text x="218.1" y="91.6" transform="rotate(-90 218.1 91.6)">49</text>
<text x="222.2" y="91.6" transform="rotate(-90 222.2 91.6)">48</text>
<text x="224.2" y="91.6" transform="rotate(-90 224.2 91.6)">43</text>
<text x="264.2" y="93.2">GND1</text>
<text x="266.3" y="95.2">ID1</text>
<text x="31.4" y="96.1">KEY</text>
<text x="45.8" y="96.1">/RESET</text>
<text x="48.4" y="98.2">/NMI</text>
<text x="48.8" y="100.2">/INT</text>
<text x="55.7" y="99.3">44</text>
<text x="55.7" y="97.3">45</text>
<text x="196.7" y="101.2" transform="rotate(-90 196.7 101.2)">DVDD0</text>
<text x="198.7" y="101.2" transform="rotate(-90 198.7 101.2)">DVDD1</text>
<text x="208.9" y="101.7" transform="rotate(-90 208.9 101.7)">IOVDD0</text>
<text x="210.9" y="101.7" transform="rotate(-90 210.9 101.7)">IOVDD1</text>
<text x="213" y="101.7" transform="rotate(-90 213 101.7)">IOVDD2</text>
<text x="215" y="101.7" transform="rotate(-90 215 101.7)">IOVDD3</text>
<text x="217" y="101.7" transform="rotate(-90 217 101.7)">IOVDD4</text>
<text x="219.1" y="101.7" transform="rotate(-90 219.1 101.7)">IOVDD5</text>
<text x="227.7" y="100.2">USB_DM</text>
<text x="228" y="98.2">USB_DP</text>
<text x="238.6" y="97.3">47</text>
<text x="238.6" y="99.3">46</text>
<text x="263.3" y="101.3">VBUS1</text>
<text x="265.7" y="97.3">D+1</text>
<text x="266.2" y="99.3">D-1</text>
<text x="45.1" y="106.3">SI_DATA</text>
<text x="46.1" y="104.3">SI_CLK</text>
<text x="55.7" y="103.3">19</text>
<text x="55.7" y="105.4">21</text>
<text x="188.2" y="105.4">56</text>
<text x="193.9" y="106.3">QSPI_SS</text>
<text x="202.8" y="104.8" transform="rotate(-90 202.8 104.8)">VREG_OUT</text>
<text x="204.8" y="102.9" transform="rotate(-90 204.8 102.9)">VREG_IN</text>
<text x="223.1" y="103.5" transform="rotate(-90 223.1 103.5)">USB_VDD</text>
<text x="225.1" y="104.6" transform="rotate(-90 225.1 104.6)">ADC_AVDD</text>
<text x="229.6" y="106.3">GPIO0</text>
<text x="238.6" y="105.4">2</text>
<text x="238.6" y="107.4">3</text>
<text x="39.5" y="110.3">CIC_DATA_CLK</text>
<text x="41" y="112.4">CIC_DATA_IO</text>
<text x="55.7" y="111.5">18</text>
<text x="55.7" y="109.4">43</text>
<text x="188.2" y="109.4">53</text>
<text x="188.2" y="111.5">55</text>
<text x="188.2" y="113.5">54</text>
<text x="193.9" y="110.3">QSPI_SD0</text>
<text x="193.9" y="112.4">QSPI_SD1</text>
<text x="229.6" y="108.3">GPIO1</text>
<text x="229.6" y="110.3">GPIO2</text>
<text x="229.6" y="112.4">GPIO3</text>
<text x="238.6" y="109.4">4</text>
<text x="238.6" y="111.5">5</text>
<text x="238.6" y="113.5">6</text>
<text x="41" y="116.4">VIDEO_SYNC</text>
<text x="45.6" y="118.5">LAUDIO</text>
<text x="55.7" y="117.6">24</text>
<text x="55.7" y="115.5">46</text>
<text x="55.7" y="119.6">49</text>
<text x="188.2" y="115.5">51</text>
<text x="188.2" y="119.6">52</text>
<text x="193.9" y="114.4">QSPI_SD2</text>
<text x="193.9" y="116.4">QSPI_SD3</text>
<text x="229.6" y="114.4">GPIO4</text>
<text x="229.6" y="116.4">GPIO5</text>
<text x="229.6" y="118.5">GPIO6</text>
<text x="238.6" y="115.5">7</text>
<text x="238.6" y="117.6">8</text>
<text x="238.6" y="119.6">9</text>
<text x="45.3" y="120.5">RAUDIO</text>
<text x="110.5" y="125.7" transform="rotate(-90 110.5 125.7)">1</text>
<text x="112.5" y="125.7" transform="rotate(-90 112.5 125.7)">2</text>
<text x="193.9" y="120.5">QSPI_SCLK</text>
<text x="229.6" y="120.5">GPIO7</text>
<text x="229.6" y="122.5">GPIO8</text>
<text x="229.6" y="124.6">GPIO9</text>
<text x="238.6" y="121.6">11</text>
<text x="238.6" y="123.7">12</text>
<text x="238.6" y="125.7">13</text>
<text x="110.5" y="131.3" transform="rotate(-90 110.5 131.3)">3</text>
<text x="112.5" y="131.3" transform="rotate(-90 112.5 131.3)">4</text>
<text x="228.6" y="126.6">GPIO10</text>
<text x="228.6" y="130.7">GPIO12</text>
<text x="228.8" y="128.6">GPIO11</text>
<text x="238.6" y="127.7">14</text>
<text x="238.6" y="129.8">15</text>
<text x="238.6" y="131.8">16</text>
<text x="188.2" y="137.9">20</text>
<text x="228.6" y="132.7">GPIO13</text>
<text x="228.6" y="134.7">GPIO14</text>
<text x="228.6" y="136.8">GPIO15</text>
<text x="238.6" y="133.8">17</text>
<text x="238.6" y="135.9">18</text>
<text x="238.6" y="137.9">27</text>
<text x="188.2" y="141.9">21</text>
<text x="193.9" y="138.8">XIN</text>
<text x="193.9" y="142.8">XOUT</text>
<text x="228.6" y="138.8">GPIO16</text>
<text x="228.6" y="140.8">GPIO17</text>
<text x="228.6" y="142.8">GPIO18</text>
<text x="238.6" y="139.9">28</text>
<text x="238.6" y="141.9">29</text>
<text x="238.6" y="144">30</text>
<text x="228.6" y="144.9">GPIO19</text>
<text x="228.6" y="146.9">GPIO20</text>
<text x="228.6" y="148.9">GPIO21</text>
<text x="238.6" y="146">31</text>
<text x="238.6" y="148">32</text>
<text x="40.9" y="152.1">1</text>
<text x="40.9" y="154.1">2</text>
<text x="45.6" y="153">VDD</text>
<text x="45.6" y="155">DOU GND</text>
<text x="51.1" y="153">DIN</text>
<text x="57.8" y="154.1">3</text>
<text x="57.8" y="152.1">4</text>
<text x="188.2" y="152.1">26</text>
<text x="193.9" y="153">RUN</text>
<text x="228.6" y="151">GPIO22</text>
<text x="228.6" y="153">GPIO23</text>
<text x="228.6" y="155">GPIO24</text>
<text x="238.6" y="150.1">34</text>
<text x="238.6" y="152.1">35</text>
<text x="238.6" y="154.1">36</text>
<text x="110" y="156.2">1</text>
<text x="110" y="158.2">2</text>
<text x="110" y="160.2">3</text>
<text x="188.2" y="160.2">24</text>
<text x="193.9" y="161.1">SWCLK</text>
<text x="223.1" y="161.1">GPIO26_ADC0</text>
<text x="228.6" y="157.1">GPIO25</text>
<text x="238.6" y="156.2">37</text>
<text x="238.6" y="160.2">38</text>
<text x="188.2" y="162.3">25</text>
<text x="193.9" y="163.2">SWD</text>
<text x="223.1" y="163.2">GPIO27_ADC1</text>
<text x="223.1" y="165.2">GPIO28_ADC2</text>
<text x="223.1" y="167.2">GPIO29_ADC3</text>
<text x="238.6" y="162.3">39</text>
<text x="238.6" y="164.3">40</text>
<text x="238.6" y="166.3">41</text>
<text x="110" y="172.4">1</text>
<text x="202.8" y="168.8" transform="rotate(-90 202.8 168.8)">TESTEN</text>
<text x="215" y="168.8" transform="rotate(-90 215 168.8)">GND</text>
<text x="110" y="174.4">2</text>
<text x="110" y="176.5">3</text>
<text x="201.9" y="174.4" transform="rotate(-90 201.9 174.4)">19</text>
<text x="214.1" y="177" transform="rotate(-90 214.1 177)">57*10</text>
</g>
<g font-size="1.4" fill="#808080">
<text x="98.9" y="31">+VBUS</text>
<text x="154.4" y="31">+3V3</text>
<text x="181.6" y="31">+3V3</text>
<text x="213.4" y="31">+3V3_N64</text>
<text x="15.8" y="45.7" transform="rotate(-90 15.8 45.7)">+12V_N64</text>
<text x="19.8" y="45.7" transform="rotate(-90 19.8 45.7)">+3V3_N64</text>
<text x="180.2" y="43.2">+VBUS</text>
<text x="65" y="53.4">AD1_C</text>
<text x="65" y="51.3">AD0_C</text>
<text x="65" y="59.5">AD4_C</text>
<text x="65" y="57.4">AD3_C</text>
<text x="65" y="55.4">AD2_C</text>
<text x="225" y="57.9" transform="rotate(-90 225 57.9)">+3V3</text>
<text x="65" y="65.5">AD7_C</text>
<text x="65" y="63.5">AD6_C</text>
<text x="65" y="61.5">AD5_C</text>
<text x="65" y="71.6">AD10_C</text>
<text x="65" y="69.6">AD9_C</text>
<text x="65" y="67.6">AD8_C</text>
<text x="88.6" y="67.6">QSPI_SD3</text>
<text x="92.2" y="69.6">+3V3</text>
<text x="146.3" y="67.6">QSPI_SCLK</text>
<text x="146.3" y="69.6">QSPI_SD0</text>
<text x="65" y="77.7">AD13_C</text>
<text x="65" y="75.7">AD12_C</text>
<text x="65" y="73.7">AD11_C</text>
<text x="162.1" y="72.1" transform="rotate(-90 162.1 72.1)">+3V3</text>
<text x="65" y="81.8">AD15_C</text>
<text x="65" y="79.8">AD14_C</text>
<text x="88.6" y="81.8">QSPI_SD1</text>
<text x="89.4" y="79.8">QSPI_SS</text>
<text x="146.3" y="81.8">QSPI_SD2</text>
<text x="65" y="85.9">ALEL_C</text>
<text x="65" y="87.9">ALEH_C</text>
<text x="65" y="89.9">/READ_C</text>
<text x="65" y="92">/WRITE_C</text>
<text x="65" y="96">/RESET_C</text>
<text x="65" y="98">/NMI_C</text>
<text x="65" y="100.1">/INT_C</text>
<text x="65" y="104.1">SI_CLK_C</text>
<text x="65" y="106.2">SI_DATA_C</text>
<text x="247.9" y="106.2">AD0_C</text>
<text x="65" y="110.2">CIC_DATA_CLK_C</text>
<text x="65" y="112.3">CIC_DATA_IO_C</text>
<text x="128" y="110.2">QSPI_SS</text>
<text x="159.7" y="112.3">QSPI_SD1</text>
<text x="159.7" y="110.2">QSPI_SD0</text>
<text x="247.9" y="112.3">AD3_C</text>
<text x="247.9" y="110.2">AD2_C</text>
<text x="247.9" y="108.2">AD1_C</text>
<text x="265.7" y="109.3" transform="rotate(-90 265.7 109.3)">+VBUS</text>
<text x="159.7" y="116.3">QSPI_SD3</text>
<text x="159.7" y="114.3">QSPI_SD2</text>
<text x="247.9" y="118.4">AD6_C</text>
<text x="247.9" y="116.3">AD5_C</text>
<text x="247.9" y="114.3">AD4_C</text>
<text x="158.8" y="120.4">QSPI_SCLK</text>
<text x="247.9" y="124.5">AD9_C</text>
<text x="247.9" y="122.4">AD8_C</text>
<text x="247.9" y="120.4">AD7_C</text>
<text x="247.9" y="130.5">AD12_C</text>
<text x="247.9" y="128.5">AD11_C</text>
<text x="247.9" y="126.5">AD10_C</text>
<text x="247.9" y="136.6">AD15_C</text>
<text x="247.9" y="134.6">AD14_C</text>
<text x="247.9" y="132.6">AD13_C</text>
<text x="15.8" y="141.2" transform="rotate(-90 15.8 141.2)">+3V3</text>
<text x="28" y="143.2" transform="rotate(-90 28 143.2)">GPIO25</text>
<text x="247.9" y="138.7">ALEL_C</text>
<text x="247.9" y="140.7">ALEH_C</text>
<text x="247.9" y="142.7">/WRITE_C</text>
<text x="13.5" y="148.8" transform="rotate(-90 13.5 148.8)">RED</text>
<text x="19.3" y="148.2" transform="rotate(-90 19.3 148.2)">D3</text>
<text x="38.1" y="147.3" transform="rotate(-90 38.1 147.3)">+3V3</text>
<text x="247.9" y="144.8">/READ_C</text>
<text x="247.9" y="146.8">CIC_DATA_CLK_C</text>
<text x="247.9" y="148.8">CIC_DATA_IO_C</text>
<text x="65" y="152.9">GPIO25</text>
<text x="175.7" y="152.9">RUN</text>
<text x="247.9" y="150.9">/RESET_C</text>
<text x="247.9" y="154.9">SI_CLK_C</text>
<text x="247.9" y="152.9">SI_DATA_C</text>
<text x="31.5" y="160.4" transform="rotate(-90 31.5 160.4)">D2</text>
<text x="92.5" y="161">SWCLK</text>
<text x="94.2" y="157">SWD</text>
<text x="173.8" y="161">SWCLK</text>
<text x="247.9" y="161">/NMI_C</text>
<text x="247.9" y="157">GPIO25</text>
<text x="25.7" y="162" transform="rotate(-90 25.7 162)">GREEN</text>
<text x="175.5" y="163.1">SWD</text>
<text x="247.9" y="163.1">/INT_C</text>
<text x="247.9" y="165.1">UART_TX</text>
<text x="247.9" y="167.1">UART_RX</text>
<text x="91" y="173.2">UART_RX</text>
<text x="91.1" y="175.2">UART_TX</text>
</g>
</svg>
